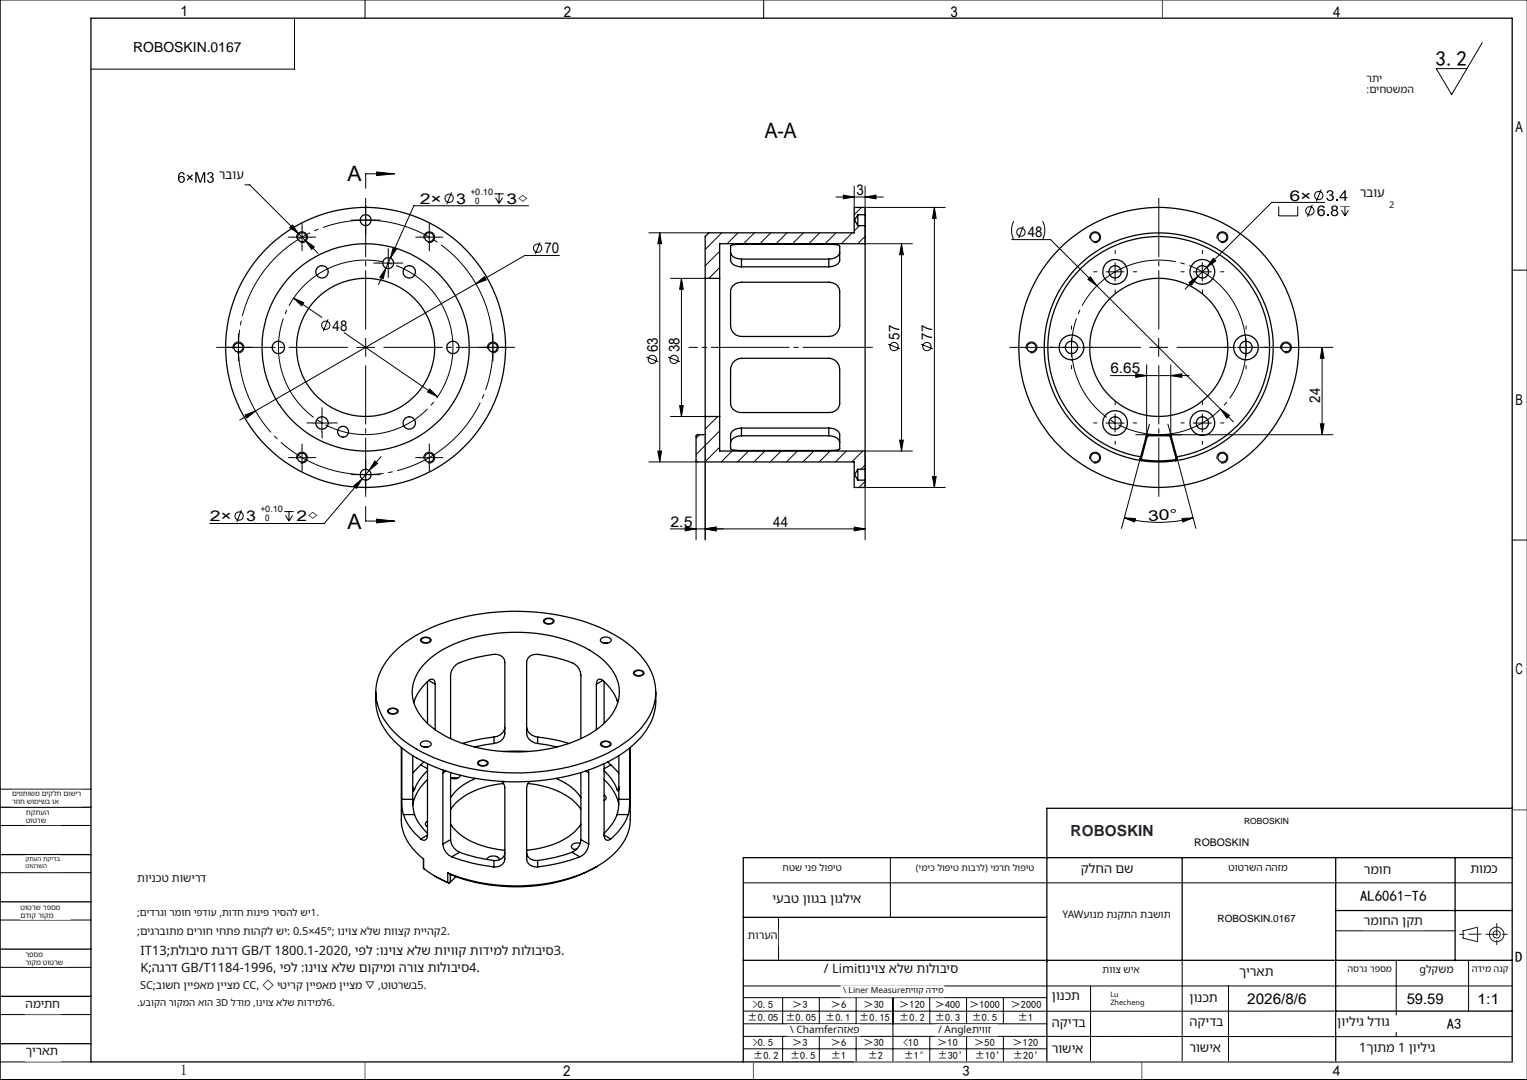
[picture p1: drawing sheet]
<svg xmlns="http://www.w3.org/2000/svg" width="420mm" height="297mm" viewBox="0 0 420 297" stroke-linecap="round" stroke-linejoin="round" font-family="sans-serif">
<g fill="none" stroke="#000" stroke-width=".28">
<path d="M100.4 0v5M210 0v5M420 0h-419.9v297h419.9M81 5v14h-56M407.7 11.7l-8.4 14.3-4.3-7.1h8.5M48.8 50.8h19.9l13.5 13.5M100.6 58v5M103.6 47.3l4.9 .5-4.9 .5zM108.5 47.8h-7.9v4M124.2 52.9l-1.3 3.3M136 53.3h2.6M136.3 54.4l1 1.5"/>
<path d="M137.3 53.3v2.6M138.3 54.4l-1 1.5M145.4 56.6h-31.6l-9.7 21.7M229.9 54.2h13.1M232 53.7l2.9 .5-2.9 .5zM234.9 51.2v5.8M237 57l-2.1 2M237.9 54.2l3-.5v1zM237.9 51.2v15.8h13.1M237.9 57h22.1M257 57v77.1M257 57l.5 3h-1z"/>
<path d="M351.7 56.8v2.6h5.2v-2.6M360.9 56.3l-1.3 3.3M363.4 52.1l-1.3 3.3M368.6 56.8h2.6M369 57.8l.9 1.6M369.9 56.8v2.6M370.9 57.8l-1 1.6M384.2 55.7h-34.4l-20.3 20.2M79.7 62.6l.7-.7 1.8 2.4zM80.6 65.2h4.9M81.6 65.6a1.5 1.5 0 0 1 1.3-1.9 1.5 1.5 0 0 1 1.7 1.7 1.5 1.5 0 0 1-1.9 1.3M82.2 64.3l1.8 1.8"/>
<path d="M83.1 62.7v5M84 66.1l2.4 1.8-.7 .7zM84 66.1l3.5 3.6M98.1 60.5h5M104.3 72.4h5M106.2 73.7l-.8 3-.9-.4zM106.8 69.8v5.1M108.2 68l.9 .5-1.7 2.5zM115.6 65.2h5M116.6 65.6a1.5 1.5 0 0 1 1.3-1.9 1.5 1.5 0 0 1 1.7 1.7 1.5 1.5 0 0 1-1.9 1.3M118.1 62.7v5M130.9 78l-60.7 35"/>
<path d="M130.9 78l2.3-1.9 .5 .9zM148.5 66.6l-1.3 3.3M153.8 70.3h-9.5l-13.4 7.7M178.5 64h16.4M181.5 64v63M181.5 64l.5 3h-1.1zM184.4 76.5h9.6M187.4 76.5v38M187.4 76.5l.5 3h-1zM197.9 69.1l-3.9 4M197.9 73.6l-2.9 2.9M198.5 64l-4.5 4.6"/>
<path d="M203 64l-3 3M207.5 64l-3 3M212 64l-3 3M216.5 64l-3 3M221 64l-3 3M225.5 64l-3 3M229.9 64l-3 3M234.4 64l-3 3M236.4 62.1l-1.5 1.4M237.9 65l-2 2M248 67v57M248 67l.5 3.1h-1.1z"/>
<path d="M278.2 65.9h10.8l50.2 50.1M278.8 60.8l-.6 2 .1 1.8 .5 1.3M281.4 62.2l-1.2 3.3M286.8 60.8l.4 1 .2 1.4-.2 1.7-.4 1M299.2 76.8l.7-.7 1.8 2.5zM299.8 65.6a1.5 1.5 0 0 1 1.3-1.9 1.5 1.5 0 0 1 1.6 1.7 1.5 1.5 0 0 1-1.9 1.3M304.2 74.8h5M306.7 72.2v5.1M327 77.7l2.5-1.8-1.8 2.5zM328.2 74.8h5M329.5 75.9l-3.5 3.6M330.7 72.2v5.1"/>
<path d="M333.7 71.1l.7 .7-2.5 1.8zM334.8 65.6a1.51 1.51 0 0 1 1.3-1.9 1.51 1.51 0 0 1 1.6 1.6 1.51 1.51 0 0 1-1.9 1.4M415.9 74.3h4.1M63.1 95.5h5M64.1 95.9a1.5 1.5 0 0 1 1.3-1.9 1.5 1.5 0 0 1 1.6 1.6 1.5 1.5 0 0 1-1.8 1.4M65.6 93v5M80.8 82l7.7 5.3M80.8 82l2.7 1.3-.5 .8zM90.2 87.8l-1.3 3.3M94.7 91.5l25.7 17.6M98.1 95.5h5M100.6 93v5"/>
<path d="M133.1 95.5h5M134.1 95.9a1.49 1.49 0 0 1 1.3-1.8 1.49 1.49 0 0 1 1.6 1.6 1.49 1.49 0 0 1-1.8 1.3M135.6 93v5M177.8 98.2l3.2 1.3M183.8 98.2l3.2 1.3M244.3 94.6l3.2 1.4M253.3 94.6l3.3 1.4M282.3 95.9a1.49 1.49 0 0 1 1.3-1.8 1.49 1.49 0 0 1 1.6 1.6 1.49 1.49 0 0 1-1.9 1.3M292.2 95.5h5M294.7 93v5M316.2 95.5h5M318.7 93v5"/>
<path d="M340.2 95.5h5M342.7 93v5M352.2 95.9a1.5 1.5 0 0 1 1.4-1.9 1.5 1.5 0 0 1 1.6 1.7 1.5 1.5 0 0 1-1.9 1.3M359.7 95.5h6.9M363.6 95.5v24.1M363.6 95.5l.6 3h-1.1zM67.4 114.1l2.8-1.1-2.3 2zM70.2 113l-4.3 2.5M86.1 116.3h5M88.5 113.8v5M118.2 107l2.2 2.1-2.8-1.3zM184.4 114.5h9.6"/>
<path d="M186.9 111.5h1l-.5 3zM192.4 119.6l-.9 .9M194 119.9v28.5M197.4 114.5l-3.4 3.5M197.9 118.5l-6.4 6.5M304.2 116.3h5M305.4 103.3h21.6M306.7 113.8v5M312.4 119.6h3.4M312.4 102.8l3 .5-3 .5zM315.4 100.3v19.3M316.2 116.7l-.9 3.2"/>
<path d="M321.2 116.7l.9 3.2M321.7 119.6h44.9M322 100.3v19.3M322 103.3l3-.5v1zM328.2 116.3h5M330.7 113.8v5M335.7 112.5l2.5 1.8-.7 .7zM363.1 116.6h1.1l-.6 3zM80.6 125.9h4.9M81.6 126.3a1.5 1.5 0 0 1 1.3-1.9 1.5 1.5 0 0 1 1.7 1.6 1.5 1.5 0 0 1-1.9 1.3M83.1 123.4v4.9M97.3 133.7l2.3-2-1.6 2.6z"/>
<path d="M98.1 130.5h5M100.6 128.1v4.9M100.6 139.3v4h7.9M101.5 129.4l-12.3 14.6h-31.5M103.1 126.8l.8 .6-2.4 2zM104.8 125.6l-3.3 3.8M115.6 125.9h5M116.6 126.3a1.5 1.5 0 0 1 1.3-1.9 1.5 1.5 0 0 1 1.7 1.6 1.5 1.5 0 0 1-1.9 1.3M118.1 123.4v4.9M178.5 127h13.3M180.9 124h1.1l-.5 3zM191.5 126.7v21.7"/>
<path d="M197.9 123l-4 4M201.4 124l-3 3M205.9 124l-3 3M210.4 124l-3 3M214.8 124l-3 3M219.3 124l-3 3M223.8 124l-3 3M228.3 124l-3 3M232.8 124l-3 3M235.1 130.7l-.2 .2M237.3 124l-3 3M237.9 127.9l-1.1 1.1"/>
<path d="M237.9 132.4l-1.6 1.7M237.9 134.1h22.1M247.4 121h1.1l-.5 3zM251 124h-13.1v24.4M256.5 131.1h1l-.5 3zM299.8 126.3a1.5 1.5 0 0 1 1.3-1.9 1.5 1.5 0 0 1 1.6 1.6 1.5 1.5 0 0 1-1.9 1.3M313.6 126.1l-5.1 19.2M323.8 126.1l5.1 19.2M334.8 126.3a1.51 1.51 0 0 1 1.3-1.9 1.51 1.51 0 0 1 1.6 1.6 1.51 1.51 0 0 1-1.9 1.3M66.4 140.3l-1.3 3.2M78.2 140.7h2.6M78.5 141.7l1 1.6"/>
<path d="M79.5 140.7v2.6M80.5 141.7l-1 1.6M103.6 142.8l4.9 .5-4.9 .5zM184.4 145.4h53.5M188.5 145l3 .4-3 .6zM194 145.4l3-.4v1zM234.9 145l3 .4-3 .6zM309.2 142.4l3.1 .2-.2 .9zM309.2 142.4a36.8 36.8 0 0 0 19 0M325.1 142.6l3.1-.2-2.9 1.1zM415.9 148.5h4.1M115.8 175.6a1.81 1.81 0 0 1 2.8 .5 1.73 1.73 0 0 1-3-.1z"/>
<path d="M149.7 170.3a1.83 1.83 0 0 1 2.7 .5 1.72 1.72 0 0 1-3 0zM106.8 195a1.85 1.85 0 0 1 2.8 .6 1.73 1.73 0 0 1-3-.1zM174.3 184.7a1.84 1.84 0 0 1 2.9 .4 1.72 1.72 0 0 1-3 0zM0 217h25M131.5 209.4a1.73 1.73 0 0 1 2.8 .6 1.79 1.79 0 0 1-3-.2zM165.2 204.3a1.8 1.8 0 0 1 2.9 .3 1.73 1.73 0 0 1-3 0zM0 227h25M0 240h25M244.9 236v16.3M0 253h25M204.4 242.8h211.5M214.1 252.4v11.8"/>
<path d="M367.4 256h32.8M0 266h25M0 279h25M204.4 271.1h211.5M204.4 278.1h163M204.4 274.4h83.5M215.3 274.4v7.1M225.4 274.4v7.1M235.5 274.4v7.1M245.6 274.4v17.6M255.7 274.4v7.1M265.9 274.4v7.1"/>
<path d="M276 274.4v7.1M300 271.1l-.1 21M325.2 264.1v27.9M337.9 271.1v20.9M384 264.2v20.9M403.9 264.1v14M0 292h25M204.4 285l211.5 .1M204.4 288.4h83.5M204.5 281.5h83.5M215.3 285v7M225.4 285v7"/>
<path d="M235.5 285v7M255.7 285v7M265.9 285v7M276 285v7M287.9 292h128"/>
<circle cx="123.5" cy="54.5" r="1.13"/>
<circle cx="360.3" cy="58" r="1.15"/>
<circle cx="362.7" cy="53.8" r="1.14"/>
<circle cx="147.9" cy="68.2" r="1.14"/>
<circle cx="280.8" cy="63.8" r="1.14"/>
<circle cx="89.6" cy="89.4" r="1.15"/>
<circle cx="179.4" cy="98.8" r="1.14"/>
<circle cx="185.4" cy="98.8" r="1.14"/>
<circle cx="245.9" cy="95.3" r="1.14"/>
<circle cx="254.9" cy="95.3" r="1.15"/>
<circle cx="65.8" cy="141.9" r="1.15"/>
</g>
<path d="M134.1 85.3a35 35 0 0 0-58.7-14.1 35 35 0 0 0 16.1 58.1 35 35 0 0 0 43-42.2l-.4-1.8" fill="none" stroke="#000" stroke-width=".28" stroke-dasharray="30.5 1.3 1.3 1.3" stroke-dashoffset="8.2" stroke-linecap="butt"/>
<path d="M123.5 88.5a24 24 0 0 0-40.2-9.7 24 24 0 0 0 11 39.9 24 24 0 0 0 29.6-28.9l-.4-1.3M341.7 88.5a24 24 0 0 0-40.2-9.7 24 24 0 0 0 10.9 39.9 24 24 0 0 0 29.6-28.9l-.3-1.3" fill="none" stroke="#000" stroke-width=".28" stroke-dasharray="30.5 1.3 1.3 1.3" stroke-dashoffset="8.4" stroke-linecap="butt"/>
<g fill="none" stroke="#191924" stroke-width=".28">
<path d="M402.4 256l4-1v4l-4-1z"/>
<circle cx="411.7" cy="257" r="1"/>
<circle cx="411.7" cy="257" r="2"/>
</g>
<path d="M198 95.5h-8.5" fill="none" stroke="#000" stroke-width=".28" stroke-dasharray="30.5 1.3 1.3 1.3" stroke-dashoffset="28.1"/>
<path d="M240 95.5h-42" fill="none" stroke="#000" stroke-width=".28" stroke-dasharray="30.5 1.3 1.3 1.3" stroke-dashoffset="11.4"/>
<g fill="none" stroke="#000" stroke-width=".35">
<path d="M25 5h390.9v287h-390.9zM235.9 59.1v3M235.9 59.1h2M235.9 59.1l-.8 1.4 .8 1.6M237.9 59.1v3M237.9 59.1v-2.1h-3v7h-40l-.9 1v11.5M194 76.5v38M194 76.5h3.9M197.9 76.5v38M200.9 69.4a2.6 2.6 0 0 0 3 1.9M201.4 78.7l1.6-1 .9-.1h24.1a2.87 2.87 0 0 1 3 3.6v5.9a5.8 5.8 0 0 1-1.2 4.8l-.8 .5-1 .1h-24.1a2.98 2.98 0 0 1-3-3v-7.2a5.2 5.2 0 0 1 .5-3.6zM203.9 73.4a3 3 0 0 1-3-1.8v-3.9a2.35 2.35 0 0 1 2.1-.5h25.6a3.1 3.1 0 0 1 2.4 .5v2.6a2.25 2.25 0 0 1-2 3l-1 .1"/>
<path d="M203.9 71.3h24.1M203.9 73.4h24.1M203.9 71.3v2.1M228 71.3v2.1M231 69.4a2.17 2.17 0 0 1-2 1.8l-1 .1M235.9 62.1h2M237.9 67v57M237.9 62.1v4.9M237.9 67h-40v9.5M202.1 99.2l.9-.5 .9-.2h24.1a3.3 3.3 0 0 1 3 4.3v6a5.2 5.2 0 0 1-.5 3.6l-.7 .6-.8 .3-1 .1h-24.1a2.84 2.84 0 0 1-3-3.5v-5.9a6.9 6.9 0 0 1 .5-4.1zM194 114.5v5.1h-2.2l-.3 .2v6.9l.3 .3h43.1v7.1h3v-2.1M194 114.5h3.9"/>
<path d="M197.9 114.5v9.5h40M203.9 119.8a2.92 2.92 0 0 0-3 1.8M203.9 117.7a2.84 2.84 0 0 0-3 1.8v3.9a3.1 3.1 0 0 0 2.4 .5h25.7a2.24 2.24 0 0 0 2-.5v-2.6a2.3 2.3 0 0 0-2.4-3l-.6-.1M203.9 119.8h24.1M203.9 117.7h24.1M203.9 117.7v2.1M228 119.8a2.97 2.97 0 0 1 3 1.8M228 117.7v2.1M315.3 119.9l-1.7 6.2M315.3 119.9l.3 .1M315.6 120l-1.7 6.1M315.8 119.8l-.2 .2"/>
<path d="M315.8 119.6l-.5 .3M315.8 119.8h5.9M315.8 119.6v.2M315.8 119.6h5.9M321.7 119.8l.1 .2M321.7 119.6l.4 .3M321.7 119.6v.2M321.8 120l1.7 6.1M322.1 119.9l-.3 .1M322.1 119.9l1.7 6.2M235.9 129v3M235.9 129l-.8 1.5 .8 1.5"/>
<path d="M235.9 132h2M235.9 129h2M237.9 129v3M237.9 124v5M313.6 126.1l.1 .4 .3 .2M313.6 126.1h.3M313.8 125.6a30.5 30.5 0 0 1-20.6-46.7 30.5 30.5 0 0 1 51.1 0 30.5 30.5 0 0 1-20.6 46.7M313.9 126.1l.2 .3M314 126.7a30.9 30.9 0 0 0 9.4 0M314 126.7a31.5 31.5 0 0 1-21.8-48.2 31.5 31.5 0 0 1 53 0 31.5 31.5 0 0 1-21.8 48.2M314.1 126.4a30.4 30.4 0 0 0 9.2 0M314.1 126.4l-.1 .3"/>
<path d="M323.3 126.4l.1 .3M323.5 126.1l-.2 .3M323.8 126.1v.3l-.4 .3M323.8 126.1h-.3M109 178.7a43.5 43.5 0 0 1 23.6-9.9 59.6 59.6 0 0 1 35.7 5.4 21.8 21.8 0 0 1 11.7 12.9 14.7 14.7 0 0 1-4.7 14.3 39.3 39.3 0 0 1-19.1 9.6 61.5 61.5 0 0 1-40-4.1 24.4 24.4 0 0 1-11.8-11.5 14.2 14.2 0 0 1 3.5-15.6zM116 175.7a1.47 1.47 0 0 1 2.4 .5 1.55 1.55 0 0 1-2.5 0zM149.8 170.5a1.6 1.6 0 0 1 2.4 .2 1.33 1.33 0 0 1-1.3 .8 1.33 1.33 0 0 1-1.2-.8zM165.4 175.5a1.75 1.75 0 0 1 2.7 .6 1.7 1.7 0 0 1-3-.1zM166.1 176.8h1M103.4 190.3a16.8 16.8 0 0 0 7.1 15.4 47.1 47.1 0 0 0 24.7 9 58.5 58.5 0 0 0 33.5-6 22.8 22.8 0 0 0 11-11.8l.6-2.4 .1-4.2M107 195.2a1.6 1.6 0 0 1 2.3 .2 1.37 1.37 0 0 1-2.3 .5l-.2-.2zM117.5 181.9a32.5 32.5 0 0 1 19.1-7.7 41.8 41.8 0 0 1 26.7 5.3 13.6 13.6 0 0 1 7.1 10.7 13.1 13.1 0 0 1-6.8 10.8 42 42 0 0 1-28.4 5.3 33.2 33.2 0 0 1-17.5-7.2 11.4 11.4 0 0 1-4-11.3l.4-1a12.9 12.9 0 0 1 3.4-4.9z"/>
<path d="M117.6 187.4v11.5M117.9 187.1l1-.4 .4 .2 .4 1.3M117.9 187.1a13.2 13.2 0 0 0-4.1 6.1M117.9 187.1l1.8 1.1M119.7 188.2v12.5M138.9 200a2.95 2.95 0 0 1-3 2.7M144.9 200a3.1 3.1 0 0 0 3 2.7M164 188.2v12.5M165.8 187.1l-1.1-.3-.4 .3-.3 1.1M165.8 187.1a13 13 0 0 1 4.1 6M165.8 187.1l-1.8 1.1M166.2 187.4v11.5"/>
<path d="M174.6 184.8a1.48 1.48 0 0 1 2.3 .4 1.42 1.42 0 0 1-2.5-.2zM110.4 205.6v19.9a13.7 13.7 0 0 0 6.1 10.8v2.6M110.5 219.8l.1 2.6 .3 1.6M110.5 205.7v14.1M110.5 219.8h3M113.5 219.8l.2 2.6 .3 1.6M113.5 216.4l.2 1.2 .3-.5M113.5 207.8v12M113.6 217.1h.4M115.7 210.4l-2.2 2.2M115.7 210.4l1.9 1M115.9 204.1a1.75 1.75 0 0 1 2.7 .6 1.73 1.73 0 0 1-3-.1z"/>
<path d="M116.5 209.5l-.8 .9M116.6 205.4h1M117.6 211.9a13.1 13.1 0 0 0-3.6 5.2M117.6 214.4a12.7 12.7 0 0 0-4.1 6.9M117.6 210.1v19.6M121.8 212.5v19.6M122 211.8l-.2 .7M122.7 212.1l-.9 .4M123.9 203.1v-17.4a4.3 4.3 0 0 1 3.6-3.8 37.7 37.7 0 0 1 9.1-2 2.29 2.29 0 0 1 2.3 2.2v19.6a2.94 2.94 0 0 1-3 2.8M123.9 212.4v18.5M126.6 213.2a1.91 1.91 0 0 1-2.6 .8l.8-.1 1 .1M130.8 214.1a14.8 14.8 0 0 0-6.9 5.3"/>
<path d="M131.7 209.5a1.47 1.47 0 0 1 2.4 .5 1.55 1.55 0 0 1-2.5 0zM135.9 202.7l-4.6 .7-4.1 1M135.9 204.5l-5.3 1M135.9 202.7v1.8M138 214.9l.4 .4 .5 1.3v19.6a2.46 2.46 0 0 1-3 2.2M138.4 206.7h6.9M138.5 215.5a21.1 21.1 0 0 0-13.8 6l-.8 1.1M145.2 215.5a21.2 21.2 0 0 1 13.6 5.8l1 1.3M145.7 214.9l-.7 .9-.1 .8v19.6a2.46 2.46 0 0 0 3 2.2M147.9 202.7l4.5 .7 4.1 1M147.9 204.5l5.3 1M147.9 202.7v1.8"/>
<path d="M152.9 214.1a14.5 14.5 0 0 1 6.9 5.3M159.8 203.1v-17.4a4.2 4.2 0 0 0-3.6-3.8 34.3 34.3 0 0 0-9.3-1.9 2.27 2.27 0 0 0-2 2.1v19.6a3.1 3.1 0 0 0 3 2.8M159.8 212.4v18.5M161.1 212.1l.8 .4M161.7 211.8l.2 .7M161.9 212.5v19.6M165.5 204.3a1.64 1.64 0 0 1 2.4 .2 1.39 1.39 0 0 1-2.4 .5zM166.2 211.9a13.1 13.1 0 0 1 3.5 5.2M166.2 214.4a12.9 12.9 0 0 1 4 6.9M166.2 218.6a.78 .78 0 0 1 .6 .8 .78 .78 0 0 1-.6 .8M166.2 210.1v19.6M167.2 209.5l.8 .9"/>
<path d="M168 210.4l2.2 2.2M168 210.4l-1.8 1M169.7 217.1h.5M170.2 216.4l-.1 1.2-.4-.5M170.2 219.8l-.2 2.9-.3 1.3M170.2 207.8v12M170.2 219.8h3M173.2 219.8l-.1 2.9-.3 1.3M173.2 205.7v14.1M173.4 205.6v19.9a14.1 14.1 0 0 1-6.7 11.2 43.2 43.2 0 0 1-25.4 6.9 47.4 47.4 0 0 1-18.1-3.5M0 222h25M0 235h25"/>
<path d="M110.9 224a15.1 15.1 0 0 0 4.8 6.7M110.9 224h3.1M114 224a13.9 13.9 0 0 0 3.6 5.2M116.5 236.2v2.7M116.5 238.9a29.9 29.9 0 0 0 6.7 3.8M117.6 229.7l-.1 .7-.3 .5-.5 .2-1-.4M117.6 225.8l-.2 .2a.72 .72 0 0 0-.4 .7 .72 .72 0 0 0 .6 .6M117.6 229.7l-1.9 1M121.8 232.1a4 4 0 0 0 2.4 3.5M123.9 230.9a4 4 0 0 0 2.5 3.5M123.9 226.7a17.3 17.3 0 0 0 11.5 6.6l3.5 .5M123.9 230.9l-2.1 1.2"/>
<path d="M124.2 235.6a47.1 47.1 0 0 0 11.7 2.8M126.4 234.4a42.1 42.1 0 0 0 9.5 2.2M126.4 234.4l-2.2 1.2M133.9 236.4a1.99 1.99 0 0 1 3.5 0M135.9 236.6v1.8M138.9 234.5a2.42 2.42 0 0 1-3 2.1M144.9 234.5a2.42 2.42 0 0 0 3 2.1M147.9 236.6v1.8M157.3 234.4a42.1 42.1 0 0 1-9.4 2.2M157.3 234.4l2.2 1.2M158.6 233.4l-.7 .2M159.5 235.6a47.1 47.1 0 0 1-11.6 2.8"/>
<path d="M159.6 231.9a1.75 1.75 0 0 0-2.4 1l.3 .5 .9 .3M159.8 230.9a3.9 3.9 0 0 1-2.5 3.5M159.8 226.7a16.6 16.6 0 0 1-11.1 6.5l-3.8 .6M159.8 230.9l2.1 1.2M161.9 232.1a4.1 4.1 0 0 1-2.4 3.5M164.1 238.3a47.7 47.7 0 0 1-38.4 2.9l-1.8-.8M166.2 229.7l.2 1 .5 .4h.5l.6-.4M166.2 229.7l1.8 1M169.7 224a13.9 13.9 0 0 1-3.5 5.2M169.7 224h3.1M172.8 224a15.9 15.9 0 0 1-4.8 6.7M325.2 235.9v28.2"/>
<path d="M367.4 235.9v56.1M400.2 235.9v28.3M415.9 235.9h-211.5v56.1M415.9 222.3h-128v69.7M0 248h25M119.6 240.9l3.7 1.9M123.2 240.1l.7 .3M123.2 240.1v2.6M123.2 242.7l.1 .1M123.8 242.6l-.5 .2M123.9 242.6l-.7 .1M123.9 240.4v2.2"/>
<path d="M125.4 241.1l-1.5 1.5M204.4 252.3h83.5M367.4 250.4h48.5M0 261h25M0 274h25M204.4 264.1h211.5M367.4 278.1h48.5M0 287h25"/>
<circle cx="83.1" cy="65.2" r="1.25"/>
<circle cx="88.6" cy="74.8" r="1.7"/>
<circle cx="100.6" cy="60.5" r="1.51"/>
<circle cx="106.8" cy="72.4" r="1.51"/>
<circle cx="112.6" cy="74.8" r="1.7"/>
<circle cx="118.1" cy="65.2" r="1.25"/>
<circle cx="301.2" cy="65.2" r="1.26"/>
<circle cx="306.7" cy="74.7" r="1.69"/>
<circle cx="306.7" cy="74.8" r="3.4"/>
<circle cx="330.7" cy="74.8" r="1.7"/>
<circle cx="330.7" cy="74.8" r="3.4"/>
<circle cx="336.2" cy="65.2" r="1.25"/>
<circle cx="65.6" cy="95.6" r="1.25"/>
<circle cx="76.6" cy="95.5" r="1.7"/>
<circle cx="100.6" cy="95.5" r="19"/>
<circle cx="100.6" cy="95.6" r="38.5"/>
<circle cx="100.6" cy="95.5" r="28.5"/>
<circle cx="124.6" cy="95.5" r="1.69"/>
<circle cx="135.6" cy="95.6" r="1.25"/>
<circle cx="283.7" cy="95.5" r="1.26"/>
<circle cx="294.7" cy="95.5" r="3.4"/>
<circle cx="294.7" cy="95.5" r="1.69"/>
<circle cx="318.7" cy="95.6" r="38.5"/>
<circle cx="318.7" cy="95.5" r="19"/>
<circle cx="342.7" cy="95.5" r="1.7"/>
<circle cx="342.7" cy="95.5" r="3.4"/>
<circle cx="353.7" cy="95.6" r="1.25"/>
<circle cx="88.6" cy="116.3" r="1.71"/>
<circle cx="94.4" cy="118.7" r="1.5"/>
<circle cx="112.6" cy="116.3" r="1.71"/>
<circle cx="306.7" cy="116.3" r="1.69"/>
<circle cx="306.7" cy="116.3" r="3.4"/>
<circle cx="330.7" cy="116.3" r="3.4"/>
<circle cx="330.7" cy="116.3" r="1.71"/>
<circle cx="83.1" cy="125.9" r="1.24"/>
<circle cx="100.6" cy="130.5" r="1.5"/>
<circle cx="118.1" cy="125.9" r="1.24"/>
<circle cx="301.2" cy="125.8" r="1.25"/>
<circle cx="336.2" cy="125.9" r="1.24"/>
</g>
<path d="M407.4 256.9l-5.9 .1M408.7 256.9h6M411.7 253.9v6" fill="none" stroke="#191924" stroke-width=".28" stroke-dasharray="6.3 1.3 1.3 1.3" stroke-dashoffset="3"/>
<path d="M235 292h180.9" fill="none" stroke="#c0c0c0" stroke-width=".28"/>
<path d="M319.7 0v5M415.9 222.7h4.1M100.4 292v5M207.2 292v5M314 292v5" fill="none" stroke="#00f" stroke-width=".28"/>
<path d="M406.4 255h.1" fill="none" stroke="#0ff" stroke-width=".28"/>
<path d="M95.6 95.5h-36M100.6 90.5v-36M105.6 95.5h36M313.7 95.5h-36M318.7 90.5v-36M323.7 95.5h36M100.6 100.5v36M318.7 100.5v36" fill="none" stroke="#000" stroke-width=".28" stroke-dasharray="30.5 1.3 1.3 1.3" stroke-dashoffset="14.4"/>
<g fill="none" stroke="#000" stroke-width=".28" stroke-dasharray="30.5 1.3 1.3 1.3">
<path d="M100.6 58v-1.5M80.6 65.2h-1.3M83.1 62.7v-1.2M83.1 67.7v1.3M85.6 65.2h1.2M98.1 60.5h-1.5M100.6 63v1.5M103.1 60.5h1.5M104.3 72.3h-1.5M106.8 69.8v-1.5M106.8 74.8v1.5M109.3 72.3h1.5"/>
<path d="M115.6 65.2h-1.3M118.1 62.7v-1.2M118.1 67.7v1.3M120.6 65.2h1.2M301.7 74.7h-.9M306.7 69.7v-.9M306.7 79.7v.9M311.7 74.7h.9M325.7 74.7h-.9M330.7 69.7v-.9M330.7 79.7v.9M335.7 74.7h.9"/>
<path d="M63.1 95.5h-1.3M65.6 93v-1.2M65.6 98v1.3M68.1 95.5h1.2M133.1 95.5h-1.3M135.6 93v-1.2M135.6 98v1.3M138.1 95.5h1.2M289.7 95.5h-.9M294.7 90.5v-.9M299.7 95.5h.9M337.7 95.5h-.9"/>
<path d="M342.7 90.5v-.9M347.7 95.5h.9M86.1 116.3h-1.7M88.6 113.8v-1.7M88.6 118.8v1.7M91.1 116.3h1.7M294.7 100.5v.9M301.7 116.3h-.9M306.7 111.3v-.9M311.7 116.3h.9M325.7 116.3h-.9M330.7 111.3v-.9"/>
<path d="M335.7 116.3h.9M342.7 100.5v.9M80.6 125.8h-1.3M83.1 123.3v-1.2M83.1 128.3v1.3M85.6 125.8h1.2M98.1 130.5h-1.5M100.6 128v-1.5M100.6 133v1.5M103.1 130.5h1.5M115.6 125.8h-1.3M118.1 123.3v-1.2"/>
<path d="M118.1 128.3v1.3M120.6 125.8h1.2M306.7 121.3v.9M330.7 121.3v.9"/>
</g>
<g fill="#000">
<path d="M103.6 47.3l4.9 .5-4.9 .5zM103.6 142.8l4.9 .5-4.9 .5z"/>
<path d="M84 66.1l1.7 2.5 .7-.7zM79.7 62.6l2.5 1.7-1.8-2.4zM106.2 73.7l-1.7 2.6 .9 .4zM108.2 68l-.8 3 1.7-2.5zM103.1 126.8l-1.6 2.6 2.4-2zM97.3 133.7l.7 .6 1.6-2.6zM327 77.7l.7 .7 1.8-2.5zM333.7 71.1l-1.8 2.5 2.5-1.8zM232 53.7l2.9 .5-2.9 .5zM237.9 54.2l3-.5v1z"/>
<path d="M248 67l.5 3.1h-1.1zM247.4 121h1.1l-.5 3zM257 57l.5 3h-1zM256.5 131.1h1l-.5 3zM187.4 76.5l.5 3h-1zM186.9 111.5h1l-.5 3z"/>
<path d="M335.7 112.5l1.8 2.5 .7-.7zM299.9 76.1l-.7 .7 2.5 1.8zM67.4 114.1l.5 .9 2.3-2zM130.9 78l2.8-1-.5-.9zM118.2 107l-.6 .8 2.8 1.3zM80.8 82l2.2 2.1 .5-.8zM312.4 102.8l3 .5-3 .5zM322 103.3l3-.5v1z"/>
<path d="M363.1 116.6h1.1l-.6 3zM363.6 95.5l.6 3h-1.1zM180.9 124h1.1l-.5 3zM181.5 64l.5 3h-1.1z"/>
<path d="M188.5 145l3 .4-3 .6zM194 145.4l3-.4v1z"/>
<path d="M234.9 145l3 .4-3 .6zM194 145.4l3-.4v1z"/>
<path d="M309.2 142.4l3.1 .2-.2 .9zM325.1 142.6l3.1-.2-2.9 1.1z"/>
</g>
<g fill="#fff" stroke="#fff" stroke-width=".35">
<path d="M36.7 9.6h31v5.9h-31z"/>
<path d="M334.9 250.2h22.4v4.3h-22.4z"/>
<path d="M48.8 45.9h18.3v5.7h-18.3z"/>
<path d="M53.9 49.9h8.1v5.8h-8.1z"/>
<path d="M364.6 50.8h16.3v5.8h-16.3z"/>
<path d="M372 55h12.2v5.8h-12.2z"/>
<path d="M375.9 20.2h17.4v6h-17.4z"/>
<path d="M5.6 248.5h13.6v4.3h-13.6z"/>
<path d="M7 274.5h9.6v4.3h-9.6z"/>
<path d="M7 287.5h9.6v4.3h-9.6z"/>
<path d="M7 261.5h10.9v4.2h-10.9z"/>
<path d="M3.3 217.4h19.1v4.2h-19.1z"/>
<path d="M7 235.4h9.6v4.2h-9.6z"/>
<path d="M7.1 222.5h9.5v4.2h-9.5z"/>
<path d="M291.5 250.2h30.5v4.3h-30.5z"/>
<path d="M404.4 237.3h8.2v4.2h-8.2z"/>
<path d="M215.3 237.3h16.3v4.2h-16.3z"/>
<path d="M251.9 237.3h32.6v4.2h-32.6z"/>
<path d="M205.7 255.8h8.2v4.2h-8.2z"/>
<path d="M212.5 245.5h24.4v4.3h-24.4z"/>
<path d="M375.1 237.3h16.3v4.3h-16.3z"/>
<path d="M337.9 237.3h16.3v4.3h-16.3z"/>
<path d="M342.2 224.2h50.8v4.4h-50.8z"/>
<path d="M297.3 237.3h16.3v4.2h-16.3z"/>
<path d="M404.8 265.2h10.2v4.2h-10.2z"/>
<path d="M389.6 265.2h10.2v4.2h-10.2z"/>
<path d="M289.3 272h10.2v4.2h-10.2z"/>
<path d="M303.3 265.5h10.2v4.2h-10.2z"/>
<path d="M289.3 279.5h10.2v4.2h-10.2z"/>
<path d="M327.2 286.5h10.2v4.3h-10.2z"/>
<path d="M373 286.3h36.6v4.2h-36.6z"/>
<path d="M327.2 279.4h10.2v4.2h-10.2z"/>
<path d="M370.6 265.2h12.3v4.2h-12.3z"/>
<path d="M289.3 286.6h10.2v4.2h-10.2z"/>
<path d="M305.4 272.5h12.2v4.3h-12.2z"/>
<path d="M231.3 271.1h28.3v3h-28.3z"/>
<path d="M216.6 281.9h19.8v2.9h-19.8z"/>
<path d="M257.3 281.9h16.9v2.9h-16.9z"/>
<path d="M225.7 264.7h39.5v5.2h-39.5z"/>
<path d="M367.8 279.4h16.3v4.2h-16.3z"/>
<path d="M340.8 265.5h10.2v4.2h-10.2z"/>
<path d="M327.2 272.5h10.2v4.3h-10.2z"/>
<path d="M375.1 251.4h16.3v4.2h-16.3z"/>
<path d="M37.8 239.9h19v4.4h-19z"/>
<path d="M37.8 249.7h50.8v4.4h-50.8z"/>
<path d="M37.8 254.7h86.7v4.4h-86.7z"/>
<path d="M37.8 259.6h139.7v4.4h-139.7z"/>
<path d="M37.8 264.5h95.2v4.4h-95.2z"/>
<path d="M37.8 269.4h80.4v4.5h-80.4z"/>
<path d="M37.8 274.4h55v4.4h-55z"/>
<path d="M328.5 229.2h78.3v4.4h-78.3z"/>
<path d="M342.2 223.6h51.5v3.6h-51.5z"/>
</g>
<g font-size="5.8">
<text x="394.8" y="18">3.2</text>
<text x="210.4" y="38.1">A-A</text>
<text x="95.6" y="49.9">A</text>
<text x="95.6" y="145.4">A</text>
</g>
<text font-size="4.3" x="364.6" y="55.2">3.4</text>
<text font-size="4.2" x="364.6" y="59.4">.8</text>
<text font-size="4.2" fill="#1f2633" x="294.5" y="230">ROBOSKIN</text>
<g font-size="4.1">
<text x="49.6" y="4.3">1</text>
<text x="155.1" y="4.6">2</text>
<text x="261.4" y="4.6">3</text>
<text x="366.6" y="4.6">4</text>
<text x="416.9" y="36.3">A</text>
<text x="48.8" y="50.3">6×M3</text>
<text x="235.6" y="53.6">3</text>
<text x="115.5" y="56">2×</text>
<text x="125.4" y="56">3</text>
<text x="139.3" y="56">3◇</text>
<text x="354.6" y="55.2">6×</text>
<text x="362.2" y="59.4">6</text>
<text x="282.7" y="65.3">48</text>
<text x="149.8" y="69.7">70</text>
<text x="91.5" y="90.9">48</text>
<text x="247.4" y="93.4" transform="rotate(-90 247.4 93.4)">57</text>
<text x="256.4" y="93.4" transform="rotate(-90 256.4 93.4)">77</text>
<text x="180.9" y="96.9" transform="rotate(-90 180.9 96.9)">63</text>
<text x="186.9" y="96.9" transform="rotate(-90 186.9 96.9)">38</text>
<text x="305.4" y="102.7">6.65</text>
<text x="363.1" y="110.7" transform="rotate(-90 363.1 110.7)">24</text>
<text x="416.9" y="111.3">B</text>
<text x="57.7" y="143.4">2×</text>
<text x="67.7" y="143.4">3</text>
<text x="81.5" y="143.4">2◇</text>
<text x="315.8" y="143.2" transform="rotate(-2 315.8 143.2)">3 0 °</text>
<text x="184.4" y="144.9">2.5</text>
<text x="212.7" y="144.9">44</text>
<text x="416.9" y="185.3">C</text>
<text x="374.1" y="247.7">AL6061-T6</text>
<text x="416.7" y="264.6">D</text>
<text x="343.1" y="276">2026/8/6</text>
<text x="386.9" y="276">59.59</text>
<text x="406.3" y="276">1:1</text>
<text x="397.9" y="283">A3</text>
<text x="49.6" y="295.6">1</text>
<text x="154.9" y="296">2</text>
<text x="264.7" y="296">3</text>
<text x="366.6" y="296">4</text>
</g>
<text font-size="3.8" x="36.7" y="14.2">ROBOSKIN.0167</text>
<g font-size="3.5" fill="#111">
<text x="60.2" y="49.3">רבוע</text>
<text x="374" y="54.3">רבוע</text>
<text x="297.3" y="240.2">קלחה םש</text>
<text x="375.1" y="240.2">רמוח</text>
<text x="404.4" y="240.2">תומכ</text>
<text x="212.5" y="248.4">יעבט ןווגב ןוגליא</text>
<text x="375.1" y="254.2">רמוחה ןקת</text>
<text x="38.7" y="262.5">IT13;תלוביס תגרד GB/T 1800.1-2020, יפל :וניוצ אלש תויווק תודימל תולוביס3.</text>
<text x="38.7" y="267.4">K;הגרד GB/T1184-1996, יפל :וניוצ אלש םוקימו הרוצ תולוביס4.</text>
<text x="226.6" y="267.6">/ Limitוניוצ אלש תולוביס</text>
<text x="340.8" y="268.4">ךיראת</text>
<text x="289.3" y="274.9">ןונכת</text>
<text x="327.2" y="275.4">ןונכת</text>
<text x="289.3" y="282.4">הקידב</text>
<text x="327.2" y="282.3">הקידב</text>
<text x="367.8" y="282.3">ןויליג לדוג</text>
<text x="289.3" y="289.5">רושיא</text>
<text x="327.2" y="289.4">רושיא</text>
<text x="373.9" y="289.2">1ךותמ 1 ןויליג</text>
</g>
<g font-size="3.3" fill="#111">
<text x="7" y="277.2">המיתח</text>
<text x="7" y="290.3">ךיראת</text>
</g>
<text font-size="3.1" fill="#111" x="37.8" y="242.4">תוינכט תושירד</text>
<g font-size="3" fill="#111">
<text x="37.8" y="257.1">;</text>
<text x="38.6" y="257.1">םיגרבותמ םירוח יחתפ תוהקל שי: 0.5×45°; וניוצ אלש תווצק תייהק2.</text>
<text x="205.7" y="258.2">תורעה</text>
<text x="390.4" y="267.6">gלקשמ</text>
<text x="38.5" y="271.9">SC;בושח ןייפאמ ןייצמ CC, ◇ יטירק ןייפאמ ןייצמ ▽ ,טוטרשב5.</text>
</g>
<g font-size="2.9" fill="#111">
<text x="375.9" y="22.5">רתי</text>
<text x="375.9" y="25.6">:</text>
<text x="376.6" y="25.6">םיחטשמה</text>
</g>
<text font-size="2.9" x="328.5" y="232.7">ROBOSKIN</text>
<g font-size="2.8" fill="#111">
<text x="337.9" y="239.6">טוטרשה ההזמ</text>
<text x="37.8" y="252">;</text>
<text x="38.5" y="252">םידרגו רמוח יפדוע ,תודח תוניפ ריסהל שי1.</text>
<text x="292.2" y="252.6">YAWעונמ תנקתה תבשות</text>
<text x="217.4" y="284.1">\ Chamferהזאפ</text>
<text x="258" y="284.2">/ Angleתיווז</text>
</g>
<g font-size="2.8">
<text x="334.9" y="253.6">ROBOSKIN.0167</text>
<text x="205.6" y="280.8">±0.05</text>
<text x="207" y="277.2">&gt;0.5</text>
<text x="216" y="280.8">±0.05</text>
<text x="217.9" y="277.2">＞3</text>
<text x="227" y="280.8">±0.1</text>
<text x="228.5" y="277.2">＞6</text>
<text x="236.3" y="280.8">±0.15</text>
<text x="237.5" y="277.2">＞30</text>
<text x="247.4" y="280.8">±0.2</text>
<text x="247.4" y="277.2">＞120</text>
<text x="257.1" y="280.8">±0.3</text>
<text x="257.1" y="277.2">＞400</text>
<text x="266.6" y="277.2">＞1000</text>
<text x="267.3" y="280.8">±0.5</text>
<text x="278" y="277.2">＞2000</text>
<text x="279.9" y="280.8">±1</text>
<text x="207" y="287.8">&gt;0.5</text>
<text x="217.9" y="287.8">＞3</text>
<text x="228.5" y="287.8">＞6</text>
<text x="237.5" y="287.8">＞30</text>
<text x="248.4" y="287.8">&lt;10</text>
<text x="257.8" y="287.8">＞10</text>
<text x="268" y="287.8">＞50</text>
<text x="278.5" y="287.8">＞120</text>
<text x="207.1" y="291.3">±0.2</text>
<text x="217.3" y="291.3">±0.5</text>
<text x="228.5" y="291.3">±1</text>
<text x="238.7" y="291.3">±2</text>
<text x="248.6" y="291.1">±1°</text>
<text x="257.8" y="291.1">±30’</text>
<text x="268.1" y="291.1">±10’</text>
<text x="278.6" y="291.2">±20’</text>
</g>
<g font-size="2.7" fill="#111">
<text x="303.3" y="267.7">תווצ שיא</text>
<text x="37.8" y="276.6">.</text>
<text x="38.5" y="276.6">עבוקה רוקמה אוה 3D לדומ ,וניוצ אלש תודימל6.</text>
</g>
<text font-size="2.6" fill="#111" x="215.3" y="239.5">חטש ינפ לופיט</text>
<g font-size="2.5" fill="#111">
<text x="382.1" y="57.1">2</text>
<text x="251.9" y="239.4">)ימיכ לופיט תוברל( ימרת לופיט</text>
<text x="370.6" y="267.3">הסרג רפסמ</text>
<text x="404.8" y="267.3">הדימ הנק</text>
</g>
<g font-size="2.4">
<text x="129.5" y="53.5">+0.10</text>
<text x="130.7" y="56">0</text>
<text x="71.7" y="140.9">+0.10</text>
<text x="73" y="143.4">0</text>
</g>
<text font-size="2.3" x="342.2" y="226.5">ROBOSKIN</text>
<text font-size="2.3" fill="#111" x="231.9" y="273">\ Liner Measureתיווק הדימ</text>
<g font-size="2" fill="#111">
<text x="3.3" y="219">םיפתושמ םיקלח םושיר</text>
<text x="3.3" y="221">רזוח שומישב וא</text>
<text x="7.1" y="224.2">תקתעה</text>
<text x="7.1" y="226.3">טוטרש</text>
<text x="5.6" y="250.2">טוטרש רפסמ</text>
<text x="5.6" y="252.3">םדוק רוקמ</text>
<text x="7" y="263.1">רפסמ</text>
<text x="7" y="265.3">רוקמ טוטרש</text>
<text x="305.4" y="274.2">Lu</text>
<text x="305.4" y="276.3">Zhecheng</text>
</g>
<g font-size="1.7" fill="#111">
<text x="7" y="238.6">טוטרשה</text>
<text x="7" y="236.8">קתעה תקידב</text>
</g>
</svg>
